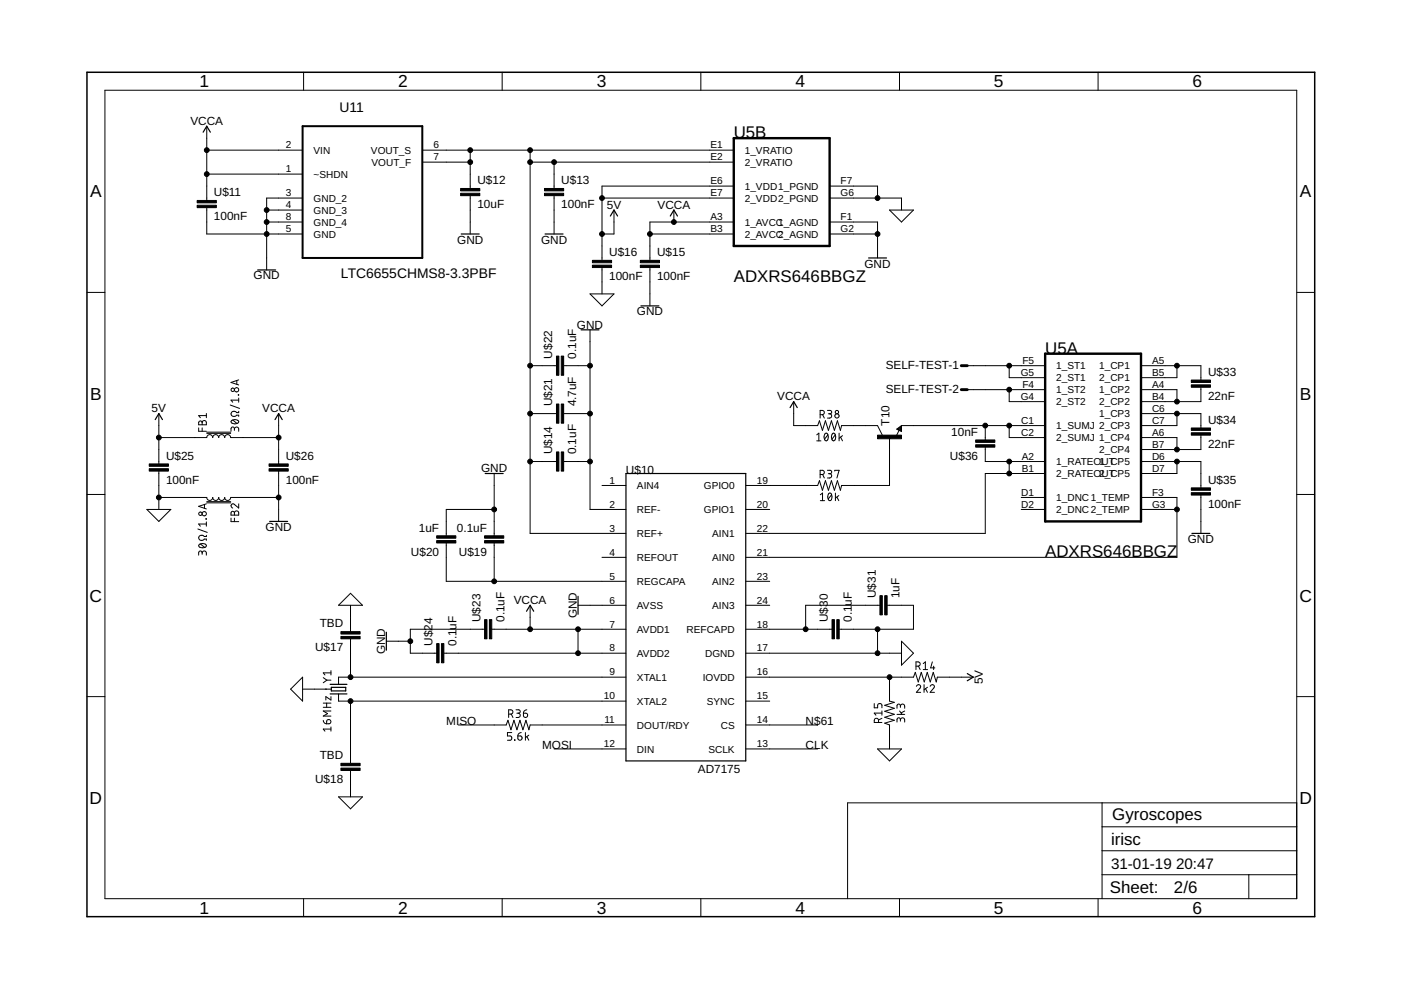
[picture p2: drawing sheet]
<svg xmlns="http://www.w3.org/2000/svg" width="297mm" height="210mm" viewBox="0 0 297 210" stroke-linecap="round" stroke-linejoin="round" font-family="sans-serif">
<g fill="none" stroke="#000" stroke-width=".21">
<path d="M22.2 19.1h252.7v171.4h-252.7zM64.4 15.3v3.8M106.5 15.3v3.8M148.6 15.3v3.8M190.7 15.3v3.8M232.8 15.3v3.8M43.8 31.8h20.4M43.8 36.9h20.4M43.8 26.8v15.7M89.5 31.8l66.1 .1M89.5 34.4h10.2M99.7 31.8v8.2"/>
<path d="M112.4 34.4h43.2M112.4 31.8v81.3h20.3M117.5 34.4v5.6M155.6 39.5h-28v15.7M175.9 39.5h10.2v2.5M43.8 44v5.6h20.4M56.5 47.1h7.7M56.5 44.5h7.7M64.2 42h-7.7v15.2M99.7 41.5v8.1M117.5 41.5v8.1M127.6 42h28"/>
<path d="M127.6 56.7v5.6M130.2 44.5v5.1h-2.6M137.8 49.6h17.8M137.8 56.7v8.2M142.9 44.5v2.6M155.6 47.1h-17.8v8.1M175.9 47.1h10.2v7.6M175.9 42h15.2v2.5M186.1 49.6h-10.2M188.6 44.5h5.1l-2.6 2.6zM18.4 62h3.8M112.4 77.5h5.6"/>
<path d="M119.5 77.5h5.6M125.1 69.9v38.1h7.6M125.1 62.3h5.1l-2.6 2.6zM205.1 77.5h16.5M214 77.5v2.6h7.6M221.6 77.5v.1M241.9 77.5v.1M241.9 77.5h12.7v3.1M249.5 77.5v2.6h-7.6M274.9 62h3.8M33.7 92.8h10.1a.63 .63 0 0 1 .7-.7 .63 .63 0 0 1 .6 .7 .63 .63 0 0 1 .6-.7 .63 .63 0 0 1 .7 .7 .63 .63 0 0 1 .6-.7 .63 .63 0 0 1 .6 .7 .63 .63 0 0 1 .7-.7 .63 .63 0 0 1 .6 .7h10.2M33.7 87.7v10.7"/>
<path d="M33.7 99.9v8.1M42.1 90.7v.7h1.7M42.2 89.3h.4l.3 .3a.44 .44 0 0 1 .4-.4 .44 .44 0 0 1 .5 .4v.5h-1.7zM42.9 89.6v.5M42.9 90.7v.7M43.8 87.7v.9M43.8 88.1h-1.7l.4 .5M43.8 91.9h5.1M43.8 91.6h5.1M48.8 85.9l2 .7M49.1 89.2a1.04 1.04 0 0 1 1.5 .2 .95 .95 0 0 1-1.6 0zM49.3 89l.9 .8"/>
<path d="M49.7 91a.46 .46 0 0 1 .5-.5 .46 .46 0 0 1 .4 .5v.4M49.7 91.2v-.3a.36 .36 0 0 0-.4-.4 .36 .36 0 0 0-.3 .4v.5M50.2 80.7v.8M50.5 83.7l.1 .1zM50.6 87.2v.3h-.4a.62 .62 0 0 0-1-.2 .62 .62 0 0 0 0 .9 .62 .62 0 0 0 1-.2h.4v.3M50.6 84.4v.9M50.6 84.8h-1.6l.3 .5M50.6 80.5l-1.6 .6 1.6 .5M59.1 87.7v10.7M59.1 99.9v10.7M112.4 97.9h5.6M112.4 87.7h5.6"/>
<path d="M119.5 97.9h5.6M119.5 87.7h5.6M168.3 85.2v5h5.1l.3-1 .7 2 .6-2 .6 2 .7-2 .6 2 .6-2 .7 2 .2-1h7.7l1 2.1M173.2 92.2l.4-.4v1.7M173.2 93.5h.9M173.9 87.9h.4a.46 .46 0 0 0 .5-.4 .46 .46 0 0 0-.5-.5h-.4v1.6M174.4 87.9l.4 .7M174.9 91.9l.3-.1a.97 .97 0 0 1 0 1.7 1.03 1.03 0 0 1-.3-1.6zM175.4 99.7h.6a.36 .36 0 0 1 .3 .4 .36 .36 0 0 1-.3 .3h-.4M175.4 87h.6a.36 .36 0 0 1 .3 .4 .36 .36 0 0 1-.3 .3h-.4M175.5 92.2l-.7 .9M175.9 87.7a.46 .46 0 0 1 .4 .5 .46 .46 0 0 1-.4 .4h-.5"/>
<path d="M176.5 91.9l.2-.1a.97 .97 0 0 1 0 1.7 1.03 1.03 0 0 1-.2-1.6zM177 99.9v-.2h.9l-.5 1.6M177.1 92.2l-.7 .9M177.9 91.8v1.7M178.2 92.7l.4 .8M178.6 92.4l-.7 .5M188.6 92.8v10.1h-10.2l-.2 1-.7-2-.6 2-.6-2-.7 2-.6-2-.6 2-.7-2-.3 1h-15.3M190.1 91l1-.8v1.3zM190.6 91.2l-.6 1.3M191.1 90.2l30.5 .1M205.1 82.6h16.5M208.9 94.8v3.1h12.7"/>
<path d="M208.9 90.2v3.1M214 90.2v2.6h7.6M214 82.6v2.6h7.6M214 97.9v2.5M221.6 80.1h.1M221.6 85.2h.1M221.6 82.6h.1M241.9 82.6h.1M241.9 85.2h.1M241.9 80.1h.1M241.9 82.6h7.6v2.6M241.9 92.8h7.6v2.5"/>
<path d="M241.9 87.7h12.7v3M241.9 97.9h12.7v5.5M249.5 87.7v2.5l-7.6 .1M249.5 97.9v2.5h-7.6M254.6 92.3v3h-12.7M254.6 82.1v3.1h-12.7M18.4 104.8h3.8M31.1 108h5.1l-2.5 2.6zM33.7 105.5h10.1a.63 .63 0 0 0 .7 .6 .63 .63 0 0 0 .6-.6 .63 .63 0 0 0 .6 .6 .63 .63 0 0 0 .7-.6 .63 .63 0 0 0 .6 .6 .63 .63 0 0 0 .6-.6 .63 .63 0 0 0 .7 .6 .63 .63 0 0 0 .6-.6h10.2M42 112.2l1.9 .7M42.2 115.4a1.02 1.02 0 0 1 1.6 .3 .97 .97 0 0 1-1.7 0zM42.5 115.3l.9 .8"/>
<path d="M42.9 117.3a.44 .44 0 0 1 .4-.5 .44 .44 0 0 1 .5 .5v.4M42.9 117.5v-.3a.37 .37 0 0 0-.4-.4 .37 .37 0 0 0-.4 .4v.5M43.3 107v.8M43.7 110l.1 .1zM43.8 113.5v.2h-.5a.62 .62 0 0 0-.9-.2 .62 .62 0 0 0 0 1 .62 .62 0 0 0 .9-.2h.5v.3M43.8 110.7v.9M43.8 111.1h-1.7l.4 .5M43.8 106.8l-1.7 .6 1.7 .5M43.8 106.4h5.1M43.8 106.6h5.1M49 109.9v.7h1.6M49.1 108.5l.4-.1 .2 .4a.46 .46 0 0 1 .5-.5 .46 .46 0 0 1 .4 .5v.4h-1.6z"/>
<path d="M49.7 108.8v.4M49.7 109.9v.7M50.6 106.8v.9l-.9-.7a.44 .44 0 0 0-.7 .1 .44 .44 0 0 0 .3 .6M94.6 115.1v8.2h38.1M104.8 108h-10.2v5.6M104.8 100.4v13.2M104.8 115.1v8.2M127.6 102.9h5.1M127.6 118.2h5.1M158.1 108h5.1M173.9 100.6h.4a.44 .44 0 0 0 .5-.4 .44 .44 0 0 0-.5-.5h-.4v1.6M173.9 104.9l.5-.4v1.7"/>
<path d="M173.9 106.2h.9M174.4 100.6l.4 .7M175.7 104.6l.3-.1a.95 .95 0 0 1 0 1.7 1 1 0 0 1-.3-1.6zM175.9 100.4a.46 .46 0 0 1 .4 .5 .46 .46 0 0 1-.4 .4h-.5M176.3 104.9l-.7 .9M177.1 104.5v1.7M177.4 105.4l.4 .8M177.8 105.1l-.7 .5M216.5 105.5h5.1M216.5 108h5.1M221.6 100.4h.1M221.6 105.5h.1"/>
<path d="M221.6 108h.1M221.6 100.4h-12.7v12.7h-50.8M241.9 100.4h.1M241.9 105.5h.1M241.9 108h.1M241.9 105.5h7.6v12.7h-91.4M241.9 108h7.6M254.6 105v8.1M274.9 104.8h3.8M74.3 125.8l2.6 2.5h-5.1zM74.3 128.3v5.6M74.3 135.4v8.2"/>
<path d="M81.9 136h5.1M94.1 138.5h38.6M102.7 133.4h-15.7v5.1h5.6M104.3 133.4h28.4M112.4 128.3v5.1M122.6 128.3h10.1M122.6 133.4v5.1M158.1 123.3h5.1M158.1 128.3h5.1M158.1 133.4h18.3M158.1 138.5h33M186.1 133.4v5.1"/>
<path d="M186.6 128.3h-15.8v5.1M188.1 128.3h5.6v5.1h-15.8M191.1 136l2.6 2.5-2.6 2.5zM18.4 147.7h3.8M64.2 146.1h6M64.2 143.6v5.1l-2.6-2.6zM68.5 152.7l.3 .6 .5 .2M68.5 150h1.7M68.5 149.1h1.7M68.5 143.7l.8 .5M69.3 149.1v.9M69.3 144.2l-.8 .6"/>
<path d="M69.3 144.2h.9M69.4 152.7a.46 .46 0 0 1 .7 .1 .46 .46 0 0 1-.4 .7h-.4zM70.2 154.6h-1.7l.4 .4M70.2 142.2v.9M70.2 147.7v.7l-1.1-.7v.7M70.2 154.1v.9M70.2 150.7h-1.7l.9 .6-.9 .5h1.7M70.2 142.7h-1.7l.4 .4M71.8 147.1v1.6h60.9M74.3 148.7v13.1M97.2 153.7h10.1l.4-1 .6 2 .7-2 .6 2 .6-2 .7 2 .6-2 .6 2 .3-1h20.3M107.8 151.4h.5a.46 .46 0 0 0 .5-.4 .46 .46 0 0 0-.5-.5h-.5v1.6"/>
<path d="M108.4 151.4l.4 .7M108.5 155.3h-.9v.7h.5a.46 .46 0 0 1 .4 .5 .46 .46 0 0 1-.4 .5h-.5M109.1 156.9l.1 .1zM109.4 150.5h.5a.36 .36 0 0 1 .4 .4 .36 .36 0 0 1-.4 .3h-.3M109.8 156h.5a.45 .45 0 0 1 .4 .5 .45 .45 0 0 1-.5 .4 .45 .45 0 0 1-.4-.4zM109.9 151.2a.46 .46 0 0 1 .4 .5 .46 .46 0 0 1-.4 .4h-.5M110.5 155.3l-.6 .3-.1 .4M111 151.2h.5a.45 .45 0 0 1 .4 .5 .45 .45 0 0 1-.5 .4 .45 .45 0 0 1-.4-.4zM111.4 155.3v1.7M111.7 150.5l-.6 .3-.1 .4M111.7 156.2l.4 .8M112.1 155.9l-.7 .5"/>
<path d="M117.5 158.8h15.2M132.7 143.6h-60.9v1.5M158.1 143.6h35.6l.4-1 .6 2 .6-2 .7 2 .6-2 .6 2 .7-2 .6 2 .2-1h7.7M158.1 148.7h5.1M158.1 153.7h15.3M158.1 158.8h15.3M185.4 149.2v.9h.7v-.6a.46 .46 0 0 1 .4-.3 .46 .46 0 0 1 .5 .3v.6M186.1 158.8h5l-2.5 2.5zM186.3 153.2v-.5a.46 .46 0 0 0-.5-.4 .46 .46 0 0 0-.4 .4v.5h1.6M187 152.3l-.7 .4M187 151.2h-1.6l.3 .4M187 150.7v.9"/>
<path d="M188.6 143.6v5.1l1 .2-2 .6 2 .7-2 .6 2 .6-2 .7 2 .6-2 .6 1 .4v5.1M190.2 151.5h1.6M190.7 150.7l.6 .8M190.9 152.6a.46 .46 0 0 1 .5-.4 .46 .46 0 0 1 .4 .4v.5M190.9 152.9v-.4a.36 .36 0 0 0-.4-.3 .36 .36 0 0 0-.3 .3v.6M190.9 149.7a.46 .46 0 0 1 .5-.4 .46 .46 0 0 1 .4 .4v.5M190.9 150v-.4a.36 .36 0 0 0-.4-.3 .36 .36 0 0 0-.3 .3v.6M191.8 150.7l-.7 .5M194.2 141.2h.4a.46 .46 0 0 0 .5-.4 .46 .46 0 0 0-.5-.5h-.4v1.7M194.3 145.5a.45 .45 0 0 1 .6-.3 .45 .45 0 0 1 .2 .7l-.8 .9h.9M194.7 141.2l.4 .8M195.7 140.7l.5-.4v1.7"/>
<path d="M195.7 142h1M195.9 145.2v1.6M196.2 146l.4 .8M196.6 145.7l-.7 .5M197.2 145.5a.44 .44 0 0 1 .6-.3 .44 .44 0 0 1 .2 .7l-.8 .9h.9M197.7 140.3l-.4 1.3h.9M198 141.2v.8M274.9 147.7h3.8M71.8 169h5.1l-2.6 2.5zM74.3 163.4v5.6M233.7 170.2v20.3M233.7 175.3h41.2"/>
<path d="M274.9 170.2h-95.2v20.3M64.4 190.5v3.9M106.5 190.5v3.9M148.6 190.5v3.9M190.7 190.5v3.9M232.8 190.5v3.9M233.7 185.5h41.2M233.7 180.4h41.2M264.8 185.5v5"/>
<circle cx="49.4" cy="82.6" r=".36"/>
<circle cx="50.2" cy="82.6" r=".46"/>
<circle cx="177.4" cy="87.4" r=".36"/>
<circle cx="177.5" cy="88.2" r=".45"/>
<circle cx="42.5" cy="108.9" r=".36"/>
<circle cx="43.3" cy="108.9" r=".45"/>
</g>
<path d="M18.4 15.3h260.3v179.1h-260.3z" fill="none" stroke="#000" stroke-width=".32"/>
<path d="M155.6 29.3h20.3v22.9h-20.3zM221.6 75h20.3v35.6h-20.3z" fill="none" stroke="#000" stroke-width=".51"/>
<g fill="none" stroke="#000" stroke-width=".25">
<path d="M43.1 28l.7-1.2 .8 1.2M54.6 57.2h3.8M97.8 49.6h3.8M115.6 49.6h3.8M129.4 45.8l.8-1.3 .7 1.3M142.1 45.8l.8-1.3 .7 1.3M184.1 54.7h3.9M123.2 69.9h3.8M135.9 64.9h3.8M32.9 89l.8-1.3 .7 1.3M58.3 89l.8-1.3 .7 1.3M167.5 86.4l.8-1.2 .7 1.2"/>
<path d="M190.6 91l.3-.1v.3l-.5-.2 .6-.5v.7M57.2 110.6h3.8M102.9 100.4h3.8M132.7 100.4h25.4v60.9h-25.4zM252.7 113.1h3.8M81.9 134v3.9M111.6 129.6l.8-1.3 .8 1.3M122.6 126.4v3.8M70 147.1h3.6M70 145.1h3.6M70.3 145.7h3v.8h-3zM205.1 142.8l1.3 .8-1.3 .7"/>
</g>
<path d="M64.2 26.8h25.3v27.9h-25.3z" fill="none" stroke="#000" stroke-width=".42"/>
<g fill="#000" stroke="#000" stroke-width=".21">
<path d="M97.7 40h4v.5h-4zM115.4 40h4.1v.5h-4.1zM41.8 43.5h4.1v.5h-4.1zM41.8 42.5h4.1v.5h-4.1zM97.7 41h4v.5h-4zM115.4 41h4.1v.5h-4.1zM125.6 56.2h4.1v.5h-4.1zM125.6 55.2h4.1v.5h-4.1zM135.8 56.2h4v.5h-4zM135.8 55.2h4v.5h-4zM118 75.5h.5v4.1h-.5zM119 75.5h.5v4.1h-.5z"/>
<path d="M31.6 99.4h4.1v.5h-4.1zM31.6 98.4h4.1v.5h-4.1zM57 99.4h4.1v.5h-4.1zM57 98.4h4.1v.5h-4.1zM118 95.8h.5v4.1h-.5zM118 85.7h.5v4h-.5zM119 95.8h.5v4.1h-.5zM119 85.7h.5v4h-.5zM186.1 92.3h5v.7h-5zM206.9 93.3h4v.5h-4zM206.9 94.3h4v.5h-4zM252.6 81.6h4v.5h-4z"/>
<path d="M252.6 80.6h4v.5h-4zM252.6 91.8h4v.5h-4zM252.6 90.7h4v.5h-4zM92.6 113.6h4v.5h-4zM92.6 114.6h4v.5h-4zM102.7 113.6h4.1v.5h-4.1zM102.7 114.6h4.1v.5h-4.1zM252.6 104.5h4v.5h-4zM252.6 103.4h4v.5h-4zM72.3 133.9h4v.5h-4zM72.3 134.9h4v.5h-4zM92.6 136.5h.5v4h-.5z"/>
<path d="M93.6 136.5h.5v4h-.5zM102.7 131.4h.6v4h-.6zM103.8 131.4h.5v4h-.5zM176.4 131.4h.5v4h-.5zM177.4 131.4h.5v4h-.5zM186.6 126.3h.5v4.1h-.5zM187.6 126.3h.5v4.1h-.5zM72.3 161.8h4v.5h-4zM72.3 162.9h4v.5h-4z"/>
</g>
<path d="M203.8 77.5h1.3M203.8 82.6h1.3" fill="none" stroke="#000" stroke-width=".61"/>
<g fill="#000" stroke="#000" stroke-width=".21">
<circle cx="43.8" cy="31.8" r=".51"/>
<circle cx="43.8" cy="36.9" r=".51"/>
<circle cx="99.7" cy="34.4" r=".51"/>
<circle cx="99.7" cy="31.8" r=".51"/>
<circle cx="112.4" cy="31.8" r=".51"/>
<circle cx="112.4" cy="34.4" r=".51"/>
<circle cx="117.5" cy="34.4" r=".51"/>
<circle cx="56.5" cy="44.5" r=".51"/>
<circle cx="56.5" cy="49.6" r=".51"/>
<circle cx="56.5" cy="47.1" r=".51"/>
<circle cx="127.6" cy="42" r=".51"/>
<circle cx="127.6" cy="49.6" r=".51"/>
<circle cx="137.8" cy="49.6" r=".51"/>
<circle cx="142.9" cy="47.1" r=".51"/>
<circle cx="186.1" cy="49.6" r=".51"/>
<circle cx="186.1" cy="42" r=".51"/>
<circle cx="112.4" cy="77.5" r=".51"/>
<circle cx="125.1" cy="77.5" r=".51"/>
<circle cx="214" cy="77.5" r=".51"/>
<circle cx="249.5" cy="77.5" r=".51"/>
<circle cx="33.7" cy="92.8" r=".51"/>
<circle cx="59.1" cy="92.8" r=".51"/>
<circle cx="112.4" cy="97.9" r=".51"/>
<circle cx="112.4" cy="87.7" r=".51"/>
<circle cx="125.1" cy="97.9" r=".51"/>
<circle cx="125.1" cy="87.7" r=".51"/>
<circle cx="208.9" cy="90.2" r=".51"/>
<circle cx="214" cy="90.2" r=".51"/>
<circle cx="214" cy="97.9" r=".51"/>
<circle cx="214" cy="82.6" r=".51"/>
<circle cx="249.5" cy="85.2" r=".51"/>
<circle cx="249.5" cy="95.3" r=".51"/>
<circle cx="249.5" cy="87.7" r=".51"/>
<circle cx="249.5" cy="97.9" r=".51"/>
<circle cx="33.7" cy="105.5" r=".51"/>
<circle cx="59.1" cy="105.5" r=".51"/>
<circle cx="104.8" cy="108" r=".51"/>
<circle cx="214" cy="100.4" r=".51"/>
<circle cx="249.5" cy="108" r=".51"/>
<circle cx="87" cy="136" r=".51"/>
<circle cx="104.8" cy="123.3" r=".51"/>
<circle cx="112.4" cy="133.4" r=".51"/>
<circle cx="122.6" cy="133.4" r=".51"/>
<circle cx="122.6" cy="138.5" r=".51"/>
<circle cx="170.8" cy="133.4" r=".51"/>
<circle cx="186.1" cy="133.4" r=".51"/>
<circle cx="186.1" cy="138.5" r=".51"/>
<circle cx="74.3" cy="143.6" r=".51"/>
<circle cx="74.3" cy="148.7" r=".51"/>
<circle cx="188.6" cy="143.6" r=".51"/>
</g>
<g font-size="3.7">
<text x="42.3" y="18.5">1</text>
<text x="84.4" y="18.5">2</text>
<text x="126.5" y="18.5">3</text>
<text x="168.6" y="18.5">4</text>
<text x="210.7" y="18.5">5</text>
<text x="252.9" y="18.5">6</text>
<text x="19.1" y="41.9">A</text>
<text x="275.6" y="41.9">A</text>
<text x="19.1" y="84.7">B</text>
<text x="275.6" y="84.7">B</text>
<text x="19" y="127.6">C</text>
<text x="275.5" y="127.6">C</text>
<text x="19" y="170.4">D</text>
<text x="275.5" y="170.4">D</text>
<text x="42.3" y="193.7">1</text>
<text x="84.4" y="193.7">2</text>
<text x="126.5" y="193.7">3</text>
<text x="168.6" y="193.7">4</text>
<text x="210.7" y="193.7">5</text>
<text x="252.9" y="193.7">6</text>
</g>
<g font-size="3.6">
<text x="155.6" y="29.3">U5B</text>
<text x="155.6" y="59.8">ADXRS646BBGZ</text>
<text x="221.6" y="75">U5A</text>
<text x="221.6" y="118.2">ADXRS646BBGZ</text>
<text x="235.8" y="173.8">Gyroscopes</text>
<text x="235.6" y="179.1">irisc</text>
<text x="235.3" y="189.4">Sheet:</text>
<text x="248.9" y="189.3">2/6</text>
</g>
<g font-size="3.2">
<text x="235.6" y="184.2">31-01-19</text>
<text x="249.3" y="184.2">20:47</text>
</g>
<g font-size="2.9">
<text x="72" y="23.8">U11</text>
<text x="72.3" y="58.8">LTC6655CHMS8-3.3PBF</text>
</g>
<g font-size="2.5">
<text x="40.4" y="26.5">VCCA</text>
<text x="45.4" y="41.6">U$11</text>
<text x="101.2" y="39.1">U$12</text>
<text x="119" y="39.1">U$13</text>
<text x="45.4" y="46.7">100nF</text>
<text x="101.2" y="44.1">10uF</text>
<text x="119" y="44.1">100nF</text>
<text x="128.7" y="44.3">5V</text>
<text x="139.4" y="44.3">VCCA</text>
<text x="96.9" y="51.6">GND</text>
<text x="114.7" y="51.6">GND</text>
<text x="53.8" y="59.3">GND</text>
<text x="129.2" y="59.4">100nF</text>
<text x="129.2" y="54.3">U$16</text>
<text x="139.3" y="59.4">100nF</text>
<text x="139.3" y="54.3">U$15</text>
<text x="183.3" y="56.7">GND</text>
<text x="122.3" y="69.7">GND</text>
<text x="135" y="66.9">GND</text>
<text x="117.1" y="76" transform="rotate(-90 117.1 76)">U$22</text>
<text x="122.2" y="76" transform="rotate(-90 122.2 76)">0.1uF</text>
<text x="187.8" y="78.3">SELF-TEST-1</text>
<text x="187.8" y="83.4">SELF-TEST-2</text>
<text x="256.1" y="79.7">U$33</text>
<text x="32.1" y="87.4">5V</text>
<text x="55.6" y="87.4">VCCA</text>
<text x="117.1" y="86.2" transform="rotate(-90 117.1 86.2)">U$21</text>
<text x="122.2" y="86.2" transform="rotate(-90 122.2 86.2)">4.7uF</text>
<text x="164.8" y="84.9">VCCA</text>
<text x="256.1" y="84.8">22nF</text>
<text x="256.1" y="89.9">U$34</text>
<text x="188.6" y="90.2" transform="rotate(-90 188.6 90.2)">T10</text>
<text x="201.7" y="92.4">10nF</text>
<text x="256.1" y="94.9">22nF</text>
<text x="35.2" y="97.5">U$25</text>
<text x="60.6" y="97.5">U$26</text>
<text x="102" y="100.1">GND</text>
<text x="117.1" y="96.3" transform="rotate(-90 117.1 96.3)">U$14</text>
<text x="122.2" y="96.3" transform="rotate(-90 122.2 96.3)">0.1uF</text>
<text x="132.7" y="100.4">U$10</text>
<text x="201.4" y="97.5">U$36</text>
<text x="35.2" y="102.6">100nF</text>
<text x="60.6" y="102.6">100nF</text>
<text x="256.1" y="107.6">100nF</text>
<text x="256.1" y="102.6">U$35</text>
<text x="56.3" y="112.6">GND</text>
<text x="88.8" y="112.7">1uF</text>
<text x="96.9" y="112.7">0.1uF</text>
<text x="87.1" y="117.8">U$20</text>
<text x="97.3" y="117.8">U$19</text>
<text x="251.8" y="115.1">GND</text>
<text x="101.9" y="131.9" transform="rotate(-90 101.9 131.9)">U$23</text>
<text x="106.9" y="131.9" transform="rotate(-90 106.9 131.9)">0.1uF</text>
<text x="108.9" y="128.1">VCCA</text>
<text x="122.3" y="131.1" transform="rotate(-90 122.3 131.1)">GND</text>
<text x="175.5" y="131.9" transform="rotate(-90 175.5 131.9)">U$30</text>
<text x="180.6" y="131.9" transform="rotate(-90 180.6 131.9)">0.1uF</text>
<text x="185.7" y="126.8" transform="rotate(-90 185.7 126.8)">U$31</text>
<text x="190.7" y="126.8" transform="rotate(-90 190.7 126.8)">1uF</text>
<text x="67.8" y="133">TBD</text>
<text x="91.7" y="137" transform="rotate(-90 91.7 137)">U$24</text>
<text x="96.8" y="137" transform="rotate(-90 96.8 137)">0.1uF</text>
<text x="66.8" y="138.1">U$17</text>
<text x="81.7" y="138.7" transform="rotate(-90 81.7 138.7)">GND</text>
<text x="208.4" y="145.1" transform="rotate(-90 208.4 145.1)">5V</text>
<text x="94.6" y="153.7">MISO</text>
<text x="170.8" y="153.7">N$61</text>
<text x="67.8" y="161">TBD</text>
<text x="114.9" y="158.8">MOSI</text>
<text x="170.8" y="158.8">CLK</text>
<text x="66.8" y="166">U$18</text>
<text x="148" y="163.9">AD7175</text>
</g>
<g font-size="2.1">
<text x="60.6" y="31.5">2</text>
<text x="66.5" y="32.6">VIN</text>
<text x="78.7" y="32.6">VOUT_S</text>
<text x="78.8" y="35.1">VOUT_F</text>
<text x="91.9" y="31.5">6</text>
<text x="91.9" y="34">7</text>
<text x="150.6" y="31.5">E1</text>
<text x="150.6" y="34">E2</text>
<text x="157.9" y="32.6">1_VRATIO</text>
<text x="157.9" y="35.1">2_VRATIO</text>
<text x="60.6" y="36.6">1</text>
<text x="60.6" y="41.6">3</text>
<text x="66.5" y="37.7">~SHDN</text>
<text x="150.6" y="39.1">E6</text>
<text x="150.6" y="41.6">E7</text>
<text x="157.9" y="40.2">1_VDD1_PGND</text>
<text x="178.2" y="39.1">F7</text>
<text x="178.2" y="41.6">G6</text>
<text x="60.6" y="44.2">4</text>
<text x="60.6" y="46.7">8</text>
<text x="66.5" y="42.8">GND_2</text>
<text x="66.5" y="45.3">GND_3</text>
<text x="66.5" y="47.8">GND_4</text>
<text x="150.6" y="46.7">A3</text>
<text x="157.9" y="47.8">1_AVCC</text>
<text x="157.9" y="42.8">2_VDD2_PGND</text>
<text x="165" y="47.8">1_AGND</text>
<text x="178.2" y="46.7">F1</text>
<text x="60.6" y="49.3">5</text>
<text x="66.5" y="50.4">GND</text>
<text x="150.6" y="49.3">B3</text>
<text x="157.9" y="50.4">2_AVCC</text>
<text x="165" y="50.4">2_AGND</text>
<text x="178.2" y="49.3">G2</text>
<text x="216.8" y="77.2">F5</text>
<text x="244.3" y="77.2">A5</text>
<text x="216.4" y="79.7">G5</text>
<text x="216.8" y="82.3">F4</text>
<text x="223.9" y="83.4">1_ST2</text>
<text x="223.9" y="78.3">1_ST1</text>
<text x="223.9" y="80.8">2_ST1</text>
<text x="233" y="83.4">1_CP2</text>
<text x="233" y="78.3">1_CP1</text>
<text x="233" y="80.8">2_CP1</text>
<text x="244.3" y="82.3">A4</text>
<text x="244.3" y="79.7">B5</text>
<text x="216.4" y="84.8">G4</text>
<text x="216.5" y="89.9">C1</text>
<text x="223.9" y="85.9">2_ST2</text>
<text x="233" y="85.9">2_CP2</text>
<text x="233" y="88.5">1_CP3</text>
<text x="244.3" y="84.8">B4</text>
<text x="244.3" y="87.3">C6</text>
<text x="244.3" y="89.9">C7</text>
<text x="216.5" y="92.4">C2</text>
<text x="223.9" y="91">1_SUMJ 2_CP3</text>
<text x="223.9" y="93.5">2_SUMJ 1_CP4</text>
<text x="244.3" y="92.4">A6</text>
<text x="244.3" y="95">B7</text>
<text x="216.6" y="97.5">A2</text>
<text x="216.6" y="100">B1</text>
<text x="223.9" y="98.6">1_RATEO1U_TCP5</text>
<text x="223.9" y="101.2">2_RATEO2U_TCP5</text>
<text x="233" y="96.1">2_CP4</text>
<text x="244.3" y="97.5">D6</text>
<text x="244.3" y="100">D7</text>
<text x="129.2" y="102.6">1</text>
<text x="129.2" y="107.7">2</text>
<text x="135.1" y="103.7">AIN4</text>
<text x="149.2" y="103.7">GPIO0</text>
<text x="160.4" y="102.6">19</text>
<text x="160.4" y="107.7">20</text>
<text x="216.5" y="105.1">D1</text>
<text x="216.5" y="107.7">D2</text>
<text x="223.9" y="106.2">1_DNC1_TEMP</text>
<text x="244.3" y="105.1">F3</text>
<text x="244.3" y="107.7">G3</text>
<text x="129.2" y="112.7">3</text>
<text x="135.1" y="108.8">REF-</text>
<text x="135.1" y="113.9">REF+</text>
<text x="149.2" y="108.8">GPIO1</text>
<text x="151" y="113.9">AIN1</text>
<text x="160.4" y="112.7">22</text>
<text x="223.9" y="108.8">2_DNC2_TEMP</text>
<text x="129.2" y="117.8">4</text>
<text x="135.1" y="118.9">REFOUT</text>
<text x="151" y="118.9">AIN0</text>
<text x="160.4" y="117.8">21</text>
<text x="129.2" y="122.9">5</text>
<text x="135.1" y="124">REGCAPA</text>
<text x="151" y="124">AIN2</text>
<text x="160.4" y="122.9">23</text>
<text x="129.2" y="128">6</text>
<text x="135.1" y="129.1">AVSS</text>
<text x="151" y="129.1">AIN3</text>
<text x="160.4" y="128">24</text>
<text x="129.2" y="133.1">7</text>
<text x="135.1" y="134.2">AVDD1</text>
<text x="145.6" y="134.2">REFCAPD</text>
<text x="160.4" y="133.1">18</text>
<text x="129.2" y="138.1">8</text>
<text x="129.2" y="143.2">9</text>
<text x="135.1" y="139.2">AVDD2</text>
<text x="149.5" y="139.2">DGND</text>
<text x="160.4" y="143.2">16</text>
<text x="160.4" y="138.1">17</text>
<text x="128" y="148.3">10</text>
<text x="135.1" y="144.3">XTAL1</text>
<text x="135.1" y="149.4">XTAL2</text>
<text x="149" y="144.3">IOVDD</text>
<text x="149.8" y="149.4">SYNC</text>
<text x="160.4" y="148.3">15</text>
<text x="128.2" y="153.4">11</text>
<text x="135.1" y="154.5">DOUT/RDY</text>
<text x="152.8" y="154.5">CS</text>
<text x="160.4" y="153.4">14</text>
<text x="128" y="158.4">12</text>
<text x="135.1" y="159.6">DIN</text>
<text x="150.2" y="159.6">SCLK</text>
<text x="160.4" y="158.4">13</text>
</g>
</svg>
